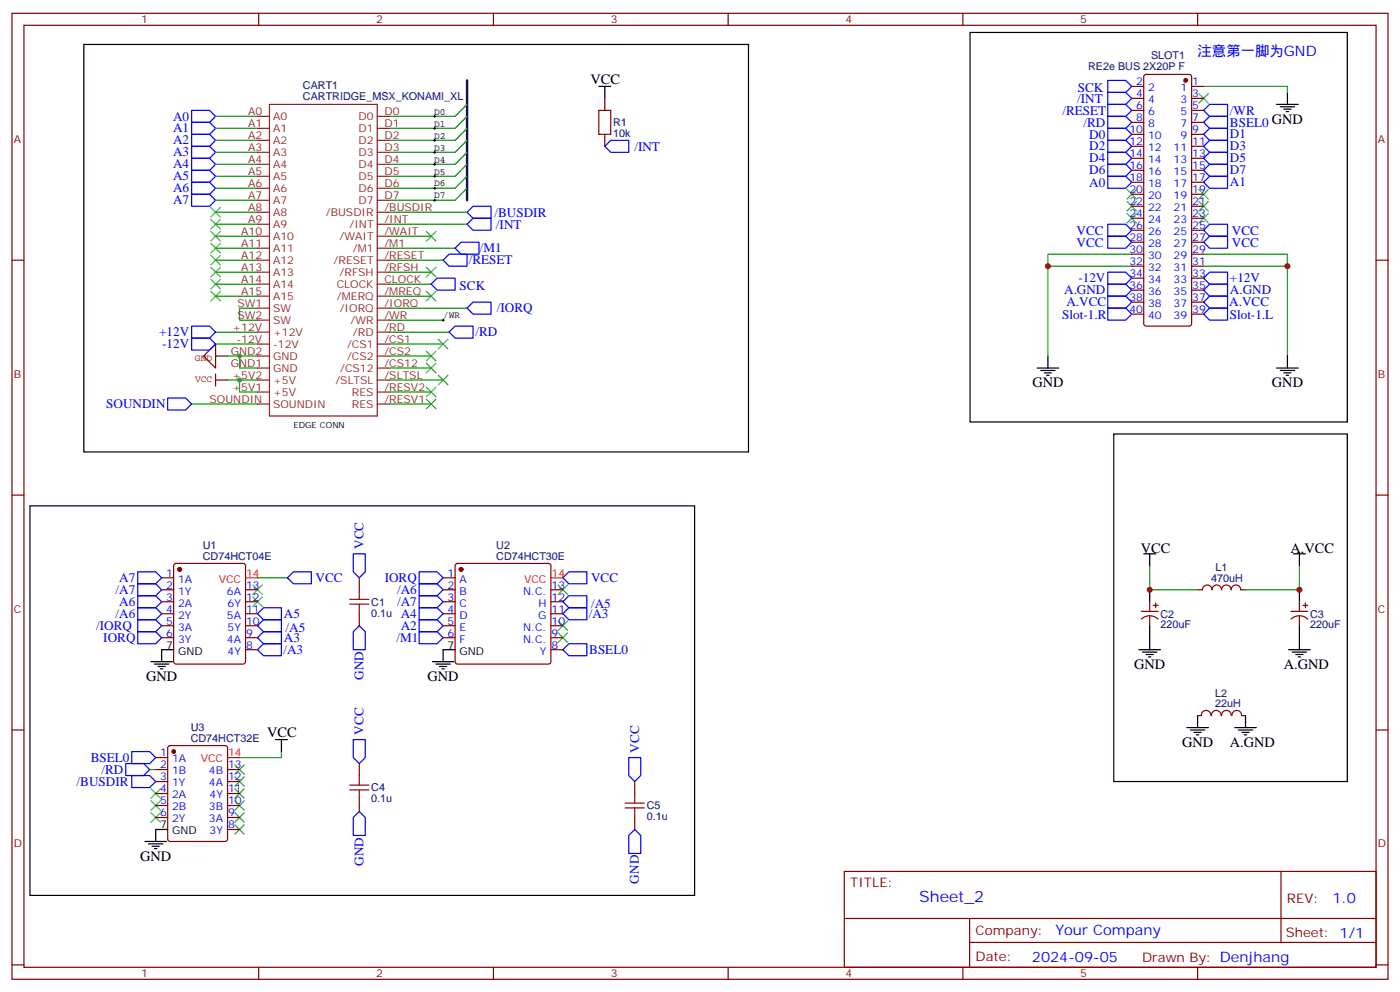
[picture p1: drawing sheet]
<svg xmlns="http://www.w3.org/2000/svg" width="412mm" height="292mm" viewBox="0 0 412 292" stroke-linecap="round" stroke-linejoin="round" font-family="sans-serif">
<g fill="none" stroke="#870000" stroke-width=".35">
<path d="M3.5 3.9h405.4v284.4h-405.4zM7.1 7.4h398.2v277.3h-398.2zM76.2 3.9v3.5M145.3 3.9v3.5M214.5 3.9v3.5M283.6 3.9v3.5M352.8 3.9v3.5M178.2 29v3.5M178.2 39.5v3.6M333.4 25.4h3.5M333.4 29h3.5M333.4 32.5h3.5"/>
<path d="M333.4 36h3.5M333.4 39.5h3.5M337.1 22.1l.5-.2h12.7l.5 .2 .2 .5v72.7l-.2 .5-.5 .2h-12.7l-.5-.2-.2-.5v-72.7zM351 25.4h3.5M351 29h3.5M351 32.5h3.5M351 36h3.5M351 39.5h3.5M333.4 43.1h3.5M333.4 46.6h3.5M333.4 50.1h3.5M333.4 53.7h3.5"/>
<path d="M333.4 57.2h3.5M351 43.1h3.5M351 46.6h3.5M351 50.1h3.5M351 53.7h3.5M351 57.2h3.5M3.5 76.6h3.6M333.4 78.4h3.5M333.4 74.8h3.5M333.4 71.3h3.5M333.4 67.8h3.5M333.4 64.2h3.5"/>
<path d="M333.4 60.7h3.5M351 78.4h3.5M351 74.8h3.5M351 71.3h3.5M351 67.8h3.5M351 64.2h3.5M351 60.7h3.5M405.3 76.6h3.6M333.4 92.5h3.5M333.4 88.9h3.5M333.4 85.4h3.5M333.4 81.9h3.5"/>
<path d="M351 92.5h3.5M351 88.9h3.5M351 85.4h3.5M351 81.9h3.5M3.5 145.7h3.6M405.3 145.7h3.6M47.6 170.1h3.6M47.6 173.6h3.6M47.6 177.1h3.6M51.4 166l.5-.2h19.7l.5 .2 .2 .5v28.3l-.2 .5-.5 .2h-19.7l-.5-.3-.2-.4v-28.3zM72.3 173.6h3.5M72.3 177.1h3.5"/>
<path d="M105.8 170.1v3.5M130.5 170.1h3.6M130.5 173.6h3.6M130.5 177.1h3.6M134.3 166l.5-.2h26.8l.5 .2 .2 .5v28.3l-.3 .5-.4 .2h-26.8l-.5-.3-.2-.4v-28.3zM162.3 173.6h3.5M162.3 177.1h3.5M336.2 180h4.9M338.7 177.1v2.9M339.7 178.2h1.4M340.4 177.5v1.4M352.8 173.6h1.4a1.41 1.41 0 0 1 1.4-1.4 1.41 1.41 0 0 1 1.4 1.4 1.41 1.41 0 0 1 1.4-1.4 1.41 1.41 0 0 1 1.4 1.4 1.41 1.41 0 0 1 1.4-1.4 1.41 1.41 0 0 1 1.5 1.4 1.41 1.41 0 0 1 1.4-1.4 1.41 1.41 0 0 1 1.4 1.4h1.4"/>
<path d="M380.3 180h4.9M382.8 177.1v2.9M383.8 178.2h1.4M384.5 177.5v1.4M47.6 180.7h3.6M47.6 184.2h3.6M47.6 187.7h3.6M72.3 180.7h3.5M72.3 184.2h3.5M72.3 187.7h3.5M72.3 191.2h3.5M105.8 180.7v3.5"/>
<path d="M130.5 180.7h3.6M130.5 184.2h3.6M130.5 187.7h3.6M162.3 180.7h3.5M162.3 184.2h3.5M162.3 187.7h3.5M162.3 191.2h3.5M336.2 182.2a3.5 3.5 0 0 1 4.9 .1M338.7 181.4v2.8M380.3 182.2a3.5 3.5 0 0 1 4.9 .1M382.8 181.4v2.8M3.5 214.9h3.6"/>
<path d="M49.6 219.7l.5-.2h16.2l.7 .4v27.1l-.4 .6-16.5 .1-.7-.5v-27zM356.7 210.6a1.41 1.41 0 0 0-1.4-1.5 1.41 1.41 0 0 0-1.4 1.5h-1.1M356.9 210.6a1.41 1.41 0 0 1 1.4-1.5 1.41 1.41 0 0 1 1.4 1.5M359.9 210.6a1.41 1.41 0 0 1 1.4-1.5 1.41 1.41 0 0 1 1.4 1.5M362.9 210.6a1.41 1.41 0 0 1 1.4-1.5 1.41 1.41 0 0 1 1.4 1.5M365.8 210.6h1.1M405.3 214.9h3.6M45.9 223h3.5M45.9 226.5h3.5M45.9 230h3.5M45.9 233.6h3.5M45.9 237.1h3.5"/>
<path d="M67 226.5h3.6M67 230h3.6M67 233.6h3.6M67 237.1h3.6M105.8 224.8v3.5M105.8 235.3v3.6M187 230v3.6M45.9 240.6h3.5M67 240.6h3.6M67 244.2h3.6M187 240.6v3.6M248.7 256.5h156.6v28.2h-156.6z"/>
<path d="M377.3 256.5v20.9M248.7 270.4h156.5M285.6 277.4h119.6M285.6 270.4v14.1M3.5 284h3.6M76.2 284.7v3.6M145.3 284.7v3.6M214.5 284.7v3.6M283.6 284.7v3.6M352.8 284.7v3.6M405.3 284h3.6"/>
</g>
<g fill="none" stroke="#008700" stroke-width=".35">
<path d="M137.6 30.7l-3.5 3.6M137.6 34.3l-3.5 3.5M137.6 37.8l-3.5 3.5M354.5 25.4h24.7v1.8M137.6 41.3l-3.5 3.5M137.6 44.8l-3.5 3.6M137.6 48.4l-3.5 3.5M137.6 51.9l-3.5 3.5M137.6 55.4l-3.5 3.5M114.7 73.1h19.4M114.7 76.6h15.8M114.7 62.5h22.9"/>
<path d="M114.7 66h22.9M308.7 78.4h24.7M333.4 74.8h-24.7v30M354.5 78.4h24.7M354.5 74.8h24.7v30M114.7 97.8h17.6M114.7 90.7h22.9M114.7 94.2h15.8M56.4 118.9h19.4M114.7 101.3h15.8M114.7 111.9h15.8M75.8 170.1h8.9"/>
<path d="M338.7 166.5v7.1h14.1M382.8 166.5v7.1h-15.9M44.1 226.5h1.8M82.9 221.2v1.8h-12.3"/>
</g>
<g fill="none" stroke="#00f" stroke-width=".35">
<path d="M56.4 39.5h5.3l1.8 1.8-1.8 1.8h-5.3zM56.4 36h5.3l1.8 1.8-1.8 1.7h-5.3zM56.4 32.5h5.3l1.8 1.8-1.8 1.7h-5.3zM326.3 30.7h5.3l1.8 1.8-1.8 1.8h-5.3zM326.3 27.2h5.3l1.8 1.8-1.8 1.7h-5.3zM326.3 34.3h5.3l1.8 1.7-1.8 1.8h-5.3zM326.3 37.8h5.3l1.8 1.7-1.8 1.8h-5.3zM326.3 23.7h5.3l1.8 1.7-1.8 1.8h-5.3zM354.5 36l1.8-1.7h5.3v3.5h-5.3zM354.5 32.5l1.8-1.8h5.3v3.6h-5.3zM356.3 37.8h5.3v3.5h-5.3l-1.8-1.8zM56.4 57.2h5.3l1.8 1.7-1.8 1.8h-5.3z"/>
<path d="M56.4 53.7h5.3l1.8 1.7-1.8 1.8h-5.3zM56.4 50.1h5.3l1.8 1.8-1.8 1.8h-5.3zM56.4 46.6h5.3l1.8 1.8-1.8 1.7h-5.3zM56.4 43.1h5.3l1.8 1.7-1.8 1.8h-5.3zM179.9 41.3h5.3v3.5h-5.3l-1.7-1.7zM326.3 41.3h5.3l1.8 1.8-1.8 1.7h-5.3zM326.3 44.8h5.3l1.8 1.8-1.8 1.8h-5.3zM326.3 48.4h5.3l1.8 1.7-1.8 1.8h-5.3zM326.3 51.9h5.3l1.8 1.8-1.8 1.7h-5.3zM354.5 43.1l1.8-1.8h5.3v3.5h-5.3zM354.5 50.1l1.8-1.7h5.3v3.5h-5.3zM356.3 44.8h5.3v3.6h-5.3l-1.8-1.8z"/>
<path d="M356.3 51.9h5.3v3.5h-5.3l-1.8-1.7zM132.3 74.8h5.3v3.6h-5.3l-1.8-1.8zM135.8 71.3h5.3v3.5h-5.3l-1.7-1.7zM139.3 60.7h5.3v3.5h-5.3l-1.7-1.7zM139.3 64.2h5.3v3.6h-5.3l-1.7-1.8zM326.3 66h5.3l1.8 1.8-1.8 1.7h-5.3zM326.3 69.5h5.3l1.8 1.8-1.8 1.8h-5.3zM356.3 66h5.3v3.5h-5.3l-1.8-1.7zM356.3 69.5h5.3v3.6h-5.3l-1.8-1.8zM56.4 96h5.3l1.8 1.8-1.8 1.7h-5.3zM56.4 99.5h5.3l1.8 1.8-1.8 1.7h-5.3zM128.8 81.9h5.3v3.5h-5.3l-1.8-1.8z"/>
<path d="M134.1 96h5.2v3.5h-5.2l-1.8-1.7zM139.3 88.9h5.3v3.6h-5.3l-1.7-1.8zM326.3 87.2h5.3l1.8 1.7-1.8 1.8h-5.3zM326.3 90.7h5.3l1.8 1.8-1.8 1.7h-5.3zM326.3 83.6h5.3l1.8 1.8-1.8 1.8h-5.3zM326.3 80.1h5.3l1.8 1.8-1.8 1.7h-5.3zM354.5 88.9l1.8-1.7h5.3v3.5h-5.3zM354.5 92.5l1.8-1.8h5.3v3.5h-5.3zM354.5 81.9l1.8-1.8h5.3v3.5h-5.3zM356.3 83.6h5.3v3.6h-5.3l-1.8-1.8zM49.4 117.2h5.3l1.7 1.7-1.7 1.8h-5.3zM40.6 178.9h5.3l1.7 1.8-1.7 1.7h-5.3z"/>
<path d="M40.6 171.8h5.3l1.7 1.8-1.7 1.8h-5.3zM40.6 175.4h5.3l1.7 1.7-1.7 1.8h-5.3zM40.6 168.3h5.3l1.7 1.8-1.7 1.7h-5.3zM77.6 178.9h5.3v3.5h-5.3l-1.8-1.7zM86.4 168.3h5.3v3.5h-5.3l-1.7-1.7zM104.1 163h3.5v5.3l-1.8 1.8-1.7-1.8zM123.5 175.4h5.3l1.7 1.7-1.7 1.8h-5.3zM123.5 171.8h5.3l1.7 1.8-1.7 1.8h-5.3zM123.5 168.3h5.3l1.7 1.8-1.7 1.7h-5.3zM123.5 178.9h5.3l1.7 1.8-1.7 1.7h-5.3zM165.8 177.1l1.8-1.7h5.3v3.5h-5.3zM167.6 168.3h5.3v3.5h-5.3l-1.8-1.7z"/>
<path d="M167.6 178.9h5.3v3.5h-5.3l-1.8-1.7zM40.6 185.9h5.3l1.7 1.8-1.7 1.8h-5.3zM40.6 182.4h5.3l1.7 1.8-1.7 1.7h-5.3zM77.6 182.4h5.3v3.5h-5.3l-1.8-1.7zM77.6 189.5h5.3v3.5h-5.3l-1.8-1.8zM77.6 185.9h5.3v3.6h-5.3l-1.8-1.8zM104.1 185.9l1.7-1.7 1.8 1.7v5.3h-3.5zM123.5 185.9h5.3l1.7 1.8-1.7 1.8h-5.3zM123.5 182.4h5.3l1.7 1.8-1.7 1.7h-5.3zM167.6 189.5h5.3v3.5h-5.3l-1.8-1.8zM104.1 217.7h3.5v5.3l-1.8 1.8-1.7-1.8zM37 224.8h5.3l1.8 1.7-1.8 1.8h-5.3z"/>
<path d="M38.8 228.3h5.3l1.8 1.7-1.8 1.8h-5.3zM38.8 221.2h5.3l1.8 1.8-1.8 1.8h-5.3zM185.2 223h3.5v5.3l-1.7 1.7-1.8-1.7zM104.1 240.6l1.7-1.7 1.8 1.7v5.3h-3.5zM187 244.2l1.7 1.7v5.3h-3.5v-5.3z"/>
</g>
<g fill="none" stroke="#3c3" stroke-width=".35">
<path d="M353.1 27.6l2.9 2.8M356 27.6l-2.9 2.8M332 55.8l2.8 2.8M332 59.3l2.8 2.8M334.8 55.8l-2.8 2.8M334.8 59.3l-2.8 2.8M353.1 55.8l2.9 2.8M353.1 59.3l2.9 2.8M356 55.8l-2.9 2.8M356 59.3l-2.9 2.8M62.1 61.1l2.8 2.8M62.1 64.6l2.8 2.8"/>
<path d="M62.1 68.1l2.8 2.8M62.1 71.6l2.8 2.9M62.1 75.2l2.8 2.8M62.1 78.7l2.8 2.8M64.9 61.1l-2.8 2.8M64.9 64.6l-2.8 2.8M64.9 68.1l-2.8 2.8M64.9 71.6l-2.8 2.9M64.9 75.2l-2.8 2.8M64.9 78.7l-2.8 2.8M125.6 68.1l2.8 2.8M125.6 78.7l2.8 2.8"/>
<path d="M128.4 68.1l-2.8 2.8M128.4 78.7l-2.8 2.8M332 62.8l2.8 2.9M334.8 62.8l-2.8 2.9M353.1 62.8l2.9 2.9M356 62.8l-2.9 2.9M62.1 82.2l2.8 2.9M62.1 85.8l2.8 2.8M64.9 82.2l-2.8 2.9M64.9 85.8l-2.8 2.8M125.6 85.8l2.8 2.8M128.4 85.8l-2.8 2.8"/>
<path d="M129.1 99.9l2.8 2.8M131.9 99.9l-2.8 2.8M125.6 106.9l2.8 2.8M125.6 103.4l2.8 2.8M125.6 114l2.8 2.8M125.6 117.5l2.8 2.8M128.4 114l-2.8 2.8M128.4 103.4l-2.8 2.8M128.4 106.9l-2.8 2.8M128.4 117.5l-2.8 2.8M129.1 110.5l2.8 2.8M131.9 110.5l-2.8 2.8"/>
<path d="M74.4 172.2l2.9 2.8M74.4 175.7l2.9 2.8M77.3 172.2l-2.9 2.8M77.3 175.7l-2.9 2.8M164.4 172.2l2.8 2.8M167.2 172.2l-2.8 2.8M164.4 182.8l2.8 2.8M164.4 186.3l2.8 2.8M167.2 182.8l-2.8 2.8M167.2 186.3l-2.8 2.8M44.4 239.2l2.9 2.8M44.4 235.7l2.9 2.8"/>
<path d="M44.4 232.2l2.9 2.8M47.3 239.2l-2.9 2.8M47.3 235.7l-2.9 2.8M47.3 232.2l-2.9 2.8M69.1 225.1l2.9 2.8M69.1 228.6l2.9 2.9M69.1 232.2l2.9 2.8M69.1 235.7l2.9 2.8M69.1 239.2l2.9 2.8M72 225.1l-2.9 2.8M72 228.6l-2.9 2.9M72 232.2l-2.9 2.8"/>
<path d="M72 235.7l-2.9 2.8M72 239.2l-2.9 2.8M69.1 242.7l2.9 2.9M72 242.7l-2.9 2.9"/>
</g>
<g fill="none" stroke="#a10000" stroke-width=".35">
<path d="M176.4 32.5h3.5v7h-3.5zM103 177.8h5.7M103 176.4h5.7M105.8 173.6v2.8M105.8 177.8v2.9M103 232.5h5.7M103 231.1h5.7M105.8 228.3v2.8M105.8 232.5v2.8M184.1 237.8h5.7M184.1 236.4h5.7M187 233.6v2.8"/>
<path d="M187 237.8v2.8"/>
</g>
<g fill="none" stroke="#000" stroke-width=".35">
<path d="M24.7 13.1h195.8v119.9h-195.8zM285.8 9.6h111.1v114.6h-111.1zM176.4 25.4h3.5M178.2 25.4v3.6M376.1 30.7h6.3M377.1 31.4h4.3M378.2 32.1h2.1M378.9 32.8h.7M379.2 27.2v3.5M305.5 108.3h6.4M306.6 109h4.2M307.6 109.7h2.1"/>
<path d="M308.3 110.5h.7M308.7 104.8v3.5M376.1 108.3h6.3M377.1 109h4.3M378.2 109.7h2.1M378.9 110.5h.7M379.2 104.8v3.5M328.1 127.7h68.8v102.3h-68.8zM8.8 148.9h195.8v114.7h-195.8zM336.9 163h3.5M338.7 163v3.5M338.7 173.6v3.5"/>
<path d="M381 163h3.5M382.8 163v3.5M382.8 173.6v3.5M44.4 194.8h6.4M45.5 195.5h4.2M46.6 196.2h2.1M47.3 196.9h.7M51.2 191.2h-3.6v3.6M127.4 194.8h6.3M128.4 195.5h4.2M129.5 196.2h2.1M130.2 196.9h.7"/>
<path d="M134.1 191.2h-3.6v3.6M335.5 191.2h6.3M336.5 191.9h4.3M337.6 192.7h2.1M338.3 193.4h.7M338.7 184.2v7M379.6 191.2h6.3M380.6 191.9h4.3M381.7 192.7h2.1M382.4 193.4h.7M382.8 184.2v7M81.1 217.7h3.6"/>
<path d="M82.9 217.7v3.5M349.6 214.2h6.4M350.7 214.9h4.2M351.7 215.6h2.1M352.4 216.3h.7M352.8 210.6v3.6M363.7 214.2h6.4M364.8 214.9h4.2M365.8 215.6h2.1M366.5 216.3h.7M366.9 210.6v3.6M42.7 247.7h6.3"/>
<path d="M43.7 248.4h4.3M44.8 249.1h2.1M45.5 249.8h.7M49.4 244.2h-3.5v3.5"/>
</g>
<g fill="#870000" stroke="#870000" stroke-width=".35">
<circle cx="51.2" cy="221.2" r=".53"/>
<circle cx="52.9" cy="167.6" r=".53"/>
<circle cx="135.8" cy="167.6" r=".53"/>
<circle cx="349.2" cy="23.7" r=".53"/>
</g>
<path d="M72.3 170.1h3.5M162.3 170.1h3.5M67 223h3.6" fill="none" stroke="#f00" stroke-width=".35"/>
<path d="M137.6 23.7v35.2" fill="none" stroke="#000085" stroke-width=".71"/>
<path d="M63.5 104.8v-3.5l-3.5 3.5 3.5 3.5v-3.5h3.5M63.5 111.9h3.5M63.5 110.1v3.5" fill="none" stroke="#850000" stroke-width=".35"/>
<g fill="none" stroke="#008500" stroke-width=".35">
<path d="M63.5 34.3h12.3M63.5 37.8h12.3M114.7 34.3h19.4M114.7 37.8h19.4M63.5 41.3h12.3M63.5 44.8h12.3M63.5 48.4h12.3M63.5 51.9h12.3M63.5 55.4h12.3M63.5 58.9h12.3M114.7 41.3h19.4M114.7 44.8h19.4"/>
<path d="M114.7 48.4h19.4M114.7 51.9h19.4M114.7 55.4h19.4M114.7 58.9h19.4M63.5 62.5h12.3M63.5 66h12.3M63.5 69.5h12.3M63.5 73.1h12.3M63.5 76.6h12.3M114.7 69.5h12.3M63.5 80.1h12.3M63.5 83.6h12.3"/>
<path d="M63.5 97.8h12.3M63.5 87.2h12.3M75.8 90.7h-5.2v3.5h5.2M114.7 80.1h12.3M114.7 83.6h12.3M114.7 87.2h12.3M63.5 101.3h12.3M67 104.8h8.8M67 111.9h8.8M70.6 104.8v3.5h5.2M70.6 111.9v3.5h5.2M114.7 104.8h12.3"/>
<path d="M114.7 115.4h12.3M114.7 118.9h12.3M114.7 108.3h12.3"/>
</g>
<g fill="none" stroke="#000" stroke-width=".29">
<path d="M127.7 37.8h.7M127.7 34.3h.7M128.1 33.9v.7M128.1 37.4v.7M127.7 58.9h.7M127.7 55.4h.7M127.7 51.9h.7M127.7 48.4h.7M127.7 44.8h.7M127.7 41.3h.7M128.1 41v.7M128.1 44.5v.7"/>
<path d="M128.1 48v.7M128.1 51.5v.7M128.1 55.1v.7M128.1 58.6v.7M130.2 94.2h.7M130.5 93.9v.7"/>
</g>
<g fill="none" stroke="#8c2424" stroke-width=".35">
<path d="M75.8 37.8h3.6M75.8 34.3h3.6M79.4 30.7h31.7v91.7h-31.7zM111.1 37.8h3.6M111.1 34.3h3.6M75.8 58.9h3.6M75.8 55.4h3.6M75.8 44.8h3.6M75.8 41.3h3.6M75.8 51.9h3.6M75.8 48.4h3.6M111.1 58.9h3.6"/>
<path d="M111.1 55.4h3.6M111.1 44.8h3.6M111.1 41.3h3.6M111.1 51.9h3.6M111.1 48.4h3.6M75.8 69.5h3.6M75.8 66h3.6M75.8 73.1h3.6M75.8 62.5h3.6M75.8 76.6h3.6M111.1 69.5h3.6M111.1 66h3.6"/>
<path d="M111.1 73.1h3.6M111.1 62.5h3.6M111.1 76.6h3.6M75.8 80.1h3.6M75.8 90.7h3.6M75.8 87.2h3.6M75.8 94.2h3.6M75.8 97.8h3.6M75.8 83.6h3.6M111.1 80.1h3.6M111.1 90.7h3.6M111.1 87.2h3.6"/>
<path d="M111.1 94.2h3.6M111.1 97.8h3.6M111.1 83.6h3.6M75.8 101.3h3.6M75.8 104.8h3.6M75.8 108.3h3.6M75.8 111.9h3.6M75.8 115.4h3.6M75.8 118.9h3.6M111.1 101.3h3.6M111.1 104.8h3.6M111.1 108.3h3.6"/>
<path d="M111.1 111.9h3.6M111.1 115.4h3.6M111.1 118.9h3.6"/>
</g>
<g fill="#c00">
<circle cx="308.7" cy="78.4" r=".88"/>
<circle cx="379.2" cy="78.4" r=".88"/>
</g>
<g fill="#008500">
<circle cx="70.6" cy="104.8" r=".71"/>
<circle cx="70.6" cy="111.9" r=".71"/>
</g>
<g fill="#c00">
<circle cx="338.7" cy="173.6" r=".88"/>
<circle cx="382.8" cy="173.6" r=".88"/>
</g>
<text font-size="4.6" fill="#00f" x="270.8" y="265.5">Sheet_2</text>
<g font-size="4.2" fill="#00f">
<text x="352.8" y="16.6">注意第一脚为GND</text>
<text x="392.5" y="265.8">1.0</text>
<text x="310.9" y="275.3">Your Company</text>
<text x="304" y="283.1">2024-09-05</text>
</g>
<g font-size="4.2">
<text x="173.9" y="24.7">VCC</text>
<text x="304.1" y="114">GND</text>
<text x="374.7" y="114">GND</text>
<text x="336" y="162.7">VCC</text>
<text x="380.1" y="162.7">A.VCC</text>
<text x="334.1" y="196.9">GND</text>
<text x="378.2" y="196.9">A.GND</text>
<text x="43" y="200.4">GND</text>
<text x="125.9" y="200.4">GND</text>
<text x="78.7" y="217">VCC</text>
<text x="348.2" y="219.8">GND</text>
<text x="362.3" y="219.8">A.GND</text>
<text x="41.3" y="253.3">GND</text>
</g>
<g font-size="3.9" fill="#00f">
<text x="317.5" y="27.2">SCK</text>
<text x="51" y="35.5">A0</text>
<text x="312.9" y="33.7">/RESET</text>
<text x="317.3" y="30.2">/INT</text>
<text x="362.3" y="33.7">/WR</text>
<text x="51" y="38.9">A1</text>
<text x="319.2" y="37.3">/RD</text>
<text x="320.9" y="40.8">D0</text>
<text x="362.3" y="37.3">BSEL0 GND</text>
<text x="362.3" y="40.7">D1</text>
<text x="51" y="46">A3</text>
<text x="51" y="42.5">A2</text>
<text x="186.9" y="44.3">/INT</text>
<text x="320.9" y="44.2">D2</text>
<text x="320.9" y="47.8">D4</text>
<text x="362.3" y="44.2">D3</text>
<text x="362.3" y="47.8">D5</text>
<text x="51" y="53.1">A5</text>
<text x="51" y="49.5">A4</text>
<text x="320.9" y="51.3">D6</text>
<text x="362.3" y="51.3">D7</text>
<text x="51" y="56.6">A6</text>
<text x="320.9" y="54.9">A0</text>
<text x="362.3" y="54.8">A1</text>
<text x="51" y="60.1">A7</text>
<text x="145.7" y="63.7">/BUSDIR</text>
<text x="146.1" y="67.3">/INT</text>
<text x="317.1" y="69">VCC</text>
<text x="362.9" y="69">VCC</text>
<text x="138.1" y="77.8">/RESET</text>
<text x="141.3" y="74.3">/M1</text>
<text x="317.1" y="72.6">VCC</text>
<text x="362.9" y="72.6">VCC</text>
<text x="317.7" y="83.1">-12V</text>
<text x="362.3" y="83.1">+12V</text>
<text x="135.4" y="85.4">SCK</text>
<text x="313.5" y="86.7">A.GND</text>
<text x="362.3" y="86.7">A.GND</text>
<text x="146.3" y="92">/IORQ</text>
<text x="312.9" y="93.8">Slot-1.R</text>
<text x="314.1" y="90.2">A.VCC</text>
<text x="362.1" y="90.2">A.VCC</text>
<text x="362.2" y="93.8">Slot-1.L</text>
<text x="46.9" y="99">+12V</text>
<text x="140.1" y="99">/RD</text>
<text x="47.8" y="102.5">-12V</text>
<text x="31.3" y="120.2">SOUNDIN</text>
<text x="107.1" y="161.6" transform="rotate(-90 107.1 161.6)">VCC</text>
<text x="35.1" y="171.2">A7</text>
<text x="93" y="171.3">VCC</text>
<text x="113.3" y="171.3">IORQ</text>
<text x="174.1" y="171.3">VCC</text>
<text x="34" y="174.9">/A7</text>
<text x="35.1" y="178.3">A6</text>
<text x="116.9" y="178.4">/A7</text>
<text x="116.9" y="174.9">/A6</text>
<text x="174.1" y="178.9">/A5</text>
<text x="28.3" y="185.4">/IORQ</text>
<text x="34" y="181.9">/A6</text>
<text x="83.6" y="181.8">A5</text>
<text x="84.1" y="185.9">/A5</text>
<text x="118" y="181.8">A4</text>
<text x="118" y="185.3">A2</text>
<text x="173.4" y="181.9">/A3</text>
<text x="30.4" y="189">IORQ</text>
<text x="83.6" y="188.9">A3</text>
<text x="116.8" y="189">/M1</text>
<text x="83.5" y="192.5">/A3</text>
<text x="173.6" y="192.5">BSEL0</text>
<text x="107.1" y="200.1" transform="rotate(-90 107.1 200.1)">GND</text>
<text x="107.1" y="216.3" transform="rotate(-90 107.1 216.3)">VCC</text>
<text x="188.2" y="221.6" transform="rotate(-90 188.2 221.6)">VCC</text>
<text x="26.7" y="224.2">BSEL0</text>
<text x="29.9" y="227.8">/RD</text>
<text x="22.6" y="231.3">/BUSDIR</text>
<text x="107.1" y="254.8" transform="rotate(-90 107.1 254.8)">GND</text>
<text x="188.2" y="260.1" transform="rotate(-90 188.2 260.1)">GND</text>
</g>
<g font-size="3.9" fill="#800">
<text x="250.5" y="261.1">TITLE:</text>
<text x="379.1" y="265.8">REV:</text>
<text x="287.4" y="275.3">Company:</text>
<text x="378.7" y="275.9">Sheet: 1/1</text>
<text x="287.4" y="283">Date:</text>
<text x="336.4" y="283.1">Drawn By: Denjhang</text>
</g>
<g font-size="3.2" fill="#800">
<text x="41.6" y="6.9">1</text>
<text x="110.8" y="6.9">2</text>
<text x="179.9" y="6.9">3</text>
<text x="249.1" y="6.9">4</text>
<text x="318.2" y="6.9">5</text>
<text x="4.1" y="42">A</text>
<text x="405.9" y="42">A</text>
<text x="4.1" y="111.2">B</text>
<text x="405.9" y="111.2">B</text>
<text x="4.1" y="180.3">C</text>
<text x="405.9" y="180.3">C</text>
<text x="4.1" y="249.4">D</text>
<text x="405.9" y="249.4">D</text>
<text x="41.6" y="287.7">1</text>
<text x="110.8" y="287.7">2</text>
<text x="179.9" y="287.7">3</text>
<text x="249.1" y="287.7">4</text>
<text x="318.2" y="287.7">5</text>
</g>
<g font-size="3.2" fill="#000080">
<text x="339.1" y="17.4">SLOT1</text>
<text x="320.5" y="20.6">RE2e BUS 2X20P F</text>
<text x="89.2" y="29.5">CARTRIDGE_MSX_KONAMI_XL</text>
<text x="89.2" y="26.3">CART1</text>
<text x="180.6" y="40.3">10k</text>
<text x="180.6" y="37.2">R1</text>
<text x="59.8" y="161.6">U1</text>
<text x="146.2" y="161.6">U2</text>
<text x="59.8" y="164.8">CD74HCT04E</text>
<text x="146.2" y="164.8">CD74HCT30E</text>
<text x="358" y="167.9">L1</text>
<text x="356.7" y="171.2">470uH</text>
<text x="109.4" y="178.3">C1</text>
<text x="109.4" y="181.5">0.1u</text>
<text x="341.9" y="185">220uF</text>
<text x="341.9" y="181.8">C2</text>
<text x="385.9" y="185">220uF</text>
<text x="385.9" y="181.8">C3</text>
<text x="357.9" y="208.1">22uH</text>
<text x="357.9" y="205">L2</text>
<text x="56.2" y="215.3">U3</text>
<text x="56.2" y="218.4">CD74HCT32E</text>
<text x="109.4" y="232.9">C4</text>
<text x="109.4" y="236.2">0.1u</text>
<text x="190.5" y="238.2">C5</text>
<text x="190.5" y="241.5">0.1u</text>
</g>
<g font-size="3.2" fill="#00f">
<text x="334.7" y="28.6">4</text>
<text x="334.7" y="25.1">2</text>
<text x="338.2" y="26.8">2</text>
<text x="347.7" y="26.8">1</text>
<text x="351.2" y="25.1">1</text>
<text x="351.2" y="28.6">3</text>
<text x="334.7" y="35.7">8</text>
<text x="334.7" y="32.1">6</text>
<text x="338.2" y="33.9">6</text>
<text x="338.2" y="30.4">4</text>
<text x="347.7" y="30.4">3</text>
<text x="347.7" y="33.9">5</text>
<text x="351.2" y="32.1">5</text>
<text x="351.2" y="35.7">7</text>
<text x="332.7" y="39.2">10</text>
<text x="338.2" y="41">10</text>
<text x="338.2" y="37.4">8</text>
<text x="347.7" y="37.4">7</text>
<text x="347.7" y="41">9</text>
<text x="351.2" y="39.2">9</text>
<text x="332.7" y="46.2">14</text>
<text x="332.7" y="42.7">12</text>
<text x="338.2" y="44.5">12</text>
<text x="345.7" y="44.5">11</text>
<text x="351.2" y="42.7">11</text>
<text x="351.2" y="46.2">13</text>
<text x="332.7" y="53.3">18</text>
<text x="332.7" y="49.8">16</text>
<text x="338.2" y="51.5">16</text>
<text x="338.2" y="48">14</text>
<text x="345.7" y="48">13</text>
<text x="345.7" y="51.5">15</text>
<text x="351.2" y="49.8">15</text>
<text x="351.2" y="53.3">17</text>
<text x="332.7" y="56.8">20</text>
<text x="338.2" y="58.6">20</text>
<text x="338.2" y="55.1">18</text>
<text x="345.7" y="55.1">17</text>
<text x="345.7" y="58.6">19</text>
<text x="351.2" y="56.8">19</text>
<text x="332.7" y="63.9">24</text>
<text x="332.7" y="60.4">22</text>
<text x="338.2" y="65.7">24</text>
<text x="338.2" y="62.1">22</text>
<text x="345.7" y="62.1">21</text>
<text x="345.7" y="65.7">23</text>
<text x="351.2" y="60.4">21</text>
<text x="351.2" y="63.9">23</text>
<text x="332.7" y="70.9">28</text>
<text x="332.7" y="67.4">26</text>
<text x="338.2" y="69.2">26</text>
<text x="345.7" y="69.2">25</text>
<text x="351.2" y="67.4">25</text>
<text x="351.2" y="70.9">27</text>
<text x="332.7" y="78">32</text>
<text x="332.7" y="74.5">30</text>
<text x="338.2" y="76.2">30</text>
<text x="338.2" y="72.7">28</text>
<text x="345.7" y="72.7">27</text>
<text x="345.7" y="76.2">29</text>
<text x="351.2" y="74.5">29</text>
<text x="351.2" y="78">31</text>
<text x="332.7" y="81.5">34</text>
<text x="338.2" y="83.3">34</text>
<text x="338.2" y="79.8">32</text>
<text x="345.7" y="79.8">31</text>
<text x="345.7" y="83.3">33</text>
<text x="351.2" y="81.5">33</text>
<text x="332.7" y="88.6">38</text>
<text x="332.7" y="85.1">36</text>
<text x="338.2" y="86.8">36</text>
<text x="345.7" y="86.8">35</text>
<text x="351.2" y="85.1">35</text>
<text x="351.2" y="88.6">37</text>
<text x="332.7" y="92.1">40</text>
<text x="338.2" y="93.9">40</text>
<text x="338.2" y="90.3">38</text>
<text x="345.7" y="90.3">37</text>
<text x="345.7" y="93.9">39</text>
<text x="351.2" y="92.1">39</text>
<text x="49" y="169.7">1</text>
<text x="49" y="173.2">2</text>
<text x="52.5" y="171.5">1A</text>
<text x="72.5" y="173.2">13</text>
<text x="131.9" y="169.7">1</text>
<text x="131.9" y="173.2">2</text>
<text x="135.4" y="171.5">A</text>
<text x="162.5" y="173.2">13</text>
<text x="49" y="176.8">3</text>
<text x="52.5" y="175">1Y</text>
<text x="52.5" y="178.5">2A</text>
<text x="66.8" y="175">6A</text>
<text x="67" y="178.5">6Y</text>
<text x="72.5" y="176.8">12</text>
<text x="131.9" y="176.8">3</text>
<text x="135.4" y="175">B</text>
<text x="135.4" y="178.5">C</text>
<text x="154.1" y="175">N.C.</text>
<text x="158.6" y="178.5">H</text>
<text x="162.5" y="176.8">12</text>
<text x="49" y="180.3">4</text>
<text x="49" y="183.8">5</text>
<text x="52.5" y="182.1">2Y</text>
<text x="52.5" y="185.6">3A</text>
<text x="66.8" y="182.1">5A</text>
<text x="67" y="185.6">5Y</text>
<text x="72.5" y="183.8">10</text>
<text x="72.5" y="180.3">11</text>
<text x="131.9" y="180.3">4</text>
<text x="131.9" y="183.8">5</text>
<text x="135.4" y="182.1">D</text>
<text x="135.4" y="185.6">E</text>
<text x="154.1" y="185.6">N.C.</text>
<text x="158.5" y="182.1">G</text>
<text x="162.5" y="183.8">10</text>
<text x="162.5" y="180.3">11</text>
<text x="49" y="187.4">6</text>
<text x="52.5" y="189.1">3Y</text>
<text x="66.8" y="189.1">4A</text>
<text x="72.5" y="190.9">8</text>
<text x="72.5" y="187.4">9</text>
<text x="131.9" y="187.4">6</text>
<text x="135.4" y="189.1">F</text>
<text x="154.1" y="189.1">N.C.</text>
<text x="162.5" y="190.9">8</text>
<text x="162.5" y="187.4">9</text>
<text x="67" y="192.7">4Y</text>
<text x="159" y="192.7">Y</text>
<text x="47.2" y="222.6">1</text>
<text x="47.2" y="226.2">2</text>
<text x="50.7" y="224.4">1A</text>
<text x="50.7" y="227.9">1B</text>
<text x="61.5" y="227.9">4B</text>
<text x="67.2" y="226.2">13</text>
<text x="47.2" y="229.7">3</text>
<text x="47.2" y="233.2">4</text>
<text x="50.7" y="231.5">1Y</text>
<text x="61.5" y="231.5">4A</text>
<text x="67.2" y="233.2">11</text>
<text x="67.2" y="229.7">12</text>
<text x="47.2" y="236.7">5</text>
<text x="50.7" y="235">2A</text>
<text x="50.7" y="238.5">2B</text>
<text x="61.5" y="238.5">3B</text>
<text x="61.8" y="235">4Y</text>
<text x="67.2" y="236.7">10</text>
<text x="47.2" y="240.3">6</text>
<text x="50.7" y="242">2Y</text>
<text x="61.5" y="242">3A</text>
<text x="61.8" y="245.6">3Y</text>
<text x="67.2" y="243.8">8</text>
<text x="67.2" y="240.3">9</text>
</g>
<g font-size="3.2" fill="#8d2323">
<text x="73.1" y="33.9">A0</text>
<text x="80.4" y="35.3">A0</text>
<text x="105.6" y="35.3">D0</text>
<text x="113.2" y="33.9">D0</text>
<text x="73.1" y="37.4">A1</text>
<text x="73.1" y="41">A2</text>
<text x="80.4" y="38.8">A1</text>
<text x="105.6" y="38.8">D1</text>
<text x="113.2" y="37.4">D1</text>
<text x="113.2" y="41">D2</text>
<text x="73.1" y="44.5">A3</text>
<text x="80.4" y="45.9">A3</text>
<text x="80.4" y="42.4">A2</text>
<text x="105.6" y="45.9">D3</text>
<text x="105.6" y="42.4">D2</text>
<text x="113.2" y="44.5">D3</text>
<text x="73.1" y="51.5">A5</text>
<text x="73.1" y="48">A4</text>
<text x="80.4" y="53">A5</text>
<text x="80.4" y="49.4">A4</text>
<text x="105.6" y="53">D5</text>
<text x="105.6" y="49.4">D4</text>
<text x="113.2" y="51.5">D5</text>
<text x="113.2" y="48">D4</text>
<text x="73.1" y="58.6">A7</text>
<text x="73.1" y="55.1">A6</text>
<text x="80.4" y="56.5">A6</text>
<text x="105.6" y="56.5">D6</text>
<text x="113.2" y="58.6">D7</text>
<text x="113.2" y="55.1">D6</text>
<text x="73.1" y="65.7">A9</text>
<text x="73.1" y="62.1">A8</text>
<text x="80.4" y="60">A7</text>
<text x="80.4" y="63.5">A8</text>
<text x="96" y="63.5">/BUSDIR</text>
<text x="105.6" y="60">D7</text>
<text x="113.2" y="65.7">/INT</text>
<text x="113.2" y="62.1">/BUSDIR</text>
<text x="71.1" y="69.2">A10</text>
<text x="80.4" y="67.1">A9</text>
<text x="80.4" y="70.6">A10</text>
<text x="100" y="70.6">/WAIT</text>
<text x="103" y="67.1">/INT</text>
<text x="113.2" y="69.2">/WAIT</text>
<text x="71.1" y="72.7">A11</text>
<text x="71.1" y="76.2">A12</text>
<text x="80.4" y="74.1">A11</text>
<text x="80.4" y="77.6">A12</text>
<text x="98.3" y="77.6">/RESET</text>
<text x="103.9" y="74.1">/M1</text>
<text x="113.2" y="72.7">/M1</text>
<text x="113.2" y="76.2">/RESET</text>
<text x="71.1" y="83.3">A14</text>
<text x="71.1" y="79.8">A13</text>
<text x="80.4" y="81.2">A13</text>
<text x="100" y="81.2">/RFSH</text>
<text x="113.2" y="79.8">/RFSH</text>
<text x="113.2" y="83.3">CLOCK</text>
<text x="71.1" y="86.8">A15</text>
<text x="80.4" y="88.2">A15</text>
<text x="80.4" y="84.7">A14</text>
<text x="99.2" y="84.7">CLOCK</text>
<text x="99.2" y="88.2">/MERQ</text>
<text x="113.2" y="86.8">/MREQ</text>
<text x="69.9" y="90.3">SW1</text>
<text x="69.9" y="93.9">SW2</text>
<text x="80.4" y="91.8">SW</text>
<text x="80.4" y="95.3">SW</text>
<text x="100.1" y="91.8">/IORQ</text>
<text x="103.3" y="95.3">/WR</text>
<text x="113.2" y="90.3">/IORQ</text>
<text x="113.2" y="93.9">/WR</text>
<text x="68.5" y="97.4">+12V</text>
<text x="69.6" y="100.9">-12V</text>
<text x="80.4" y="98.8">+12V</text>
<text x="104" y="98.8">/RD</text>
<text x="113.2" y="100.9">/CS1</text>
<text x="113.2" y="97.4">/RD</text>
<text x="68" y="104.5">GND2</text>
<text x="68" y="108">GND1</text>
<text x="80.4" y="105.9">GND</text>
<text x="80.4" y="102.3">-12V</text>
<text x="102.2" y="102.3">/CS1</text>
<text x="102.2" y="105.9">/CS2</text>
<text x="113.2" y="104.5">/CS2</text>
<text x="113.2" y="108">/CS12</text>
<text x="68.5" y="111.5">+5V2</text>
<text x="80.4" y="109.4">GND</text>
<text x="80.4" y="112.9">+5V</text>
<text x="98.8" y="112.9">/SLTSL</text>
<text x="100.2" y="109.4">/CS12</text>
<text x="113.2" y="111.5">/SLTSL</text>
<text x="61.7" y="118.6">SOUNDIN</text>
<text x="68.5" y="115">+5V1</text>
<text x="80.4" y="116.5">+5V</text>
<text x="80.4" y="120">SOUNDIN</text>
<text x="103.7" y="116.5">RES</text>
<text x="103.7" y="120">RES</text>
<text x="113.2" y="115">/RESV2</text>
<text x="113.2" y="118.6">/RESV1</text>
</g>
<g font-size="3.2" fill="#f00">
<text x="64.4" y="171.5">VCC</text>
<text x="72.5" y="169.7">14</text>
<text x="154.4" y="171.5">VCC</text>
<text x="162.5" y="169.7">14</text>
<text x="59.1" y="224.4">VCC</text>
<text x="67.2" y="222.6">14</text>
</g>
<g font-size="3.2">
<text x="49" y="190.9">7</text>
<text x="131.9" y="190.9">7</text>
<text x="52.5" y="192.7">GND</text>
<text x="135.4" y="192.7">GND</text>
<text x="47.2" y="243.8">7</text>
<text x="50.7" y="245.6">GND</text>
</g>
<g font-size="2.8">
<text x="127.9" y="33.7">D0</text>
<text x="127.9" y="40.8">D2</text>
<text x="127.9" y="37.3">D1</text>
<text x="127.9" y="47.8">D4</text>
<text x="127.9" y="44.3">D3</text>
<text x="127.9" y="51.4">D5</text>
<text x="127.9" y="58.4">D7</text>
<text x="127.9" y="54.9">D6</text>
<text x="130.5" y="93.7">/WR</text>
</g>
<g font-size="2.8" fill="#840000">
<text x="57.4" y="106.3">GND</text>
<text x="57.5" y="112.6">VCC</text>
</g>
<text font-size="2.5" x="86.4" y="126">EDGE CONN</text>
</svg>
